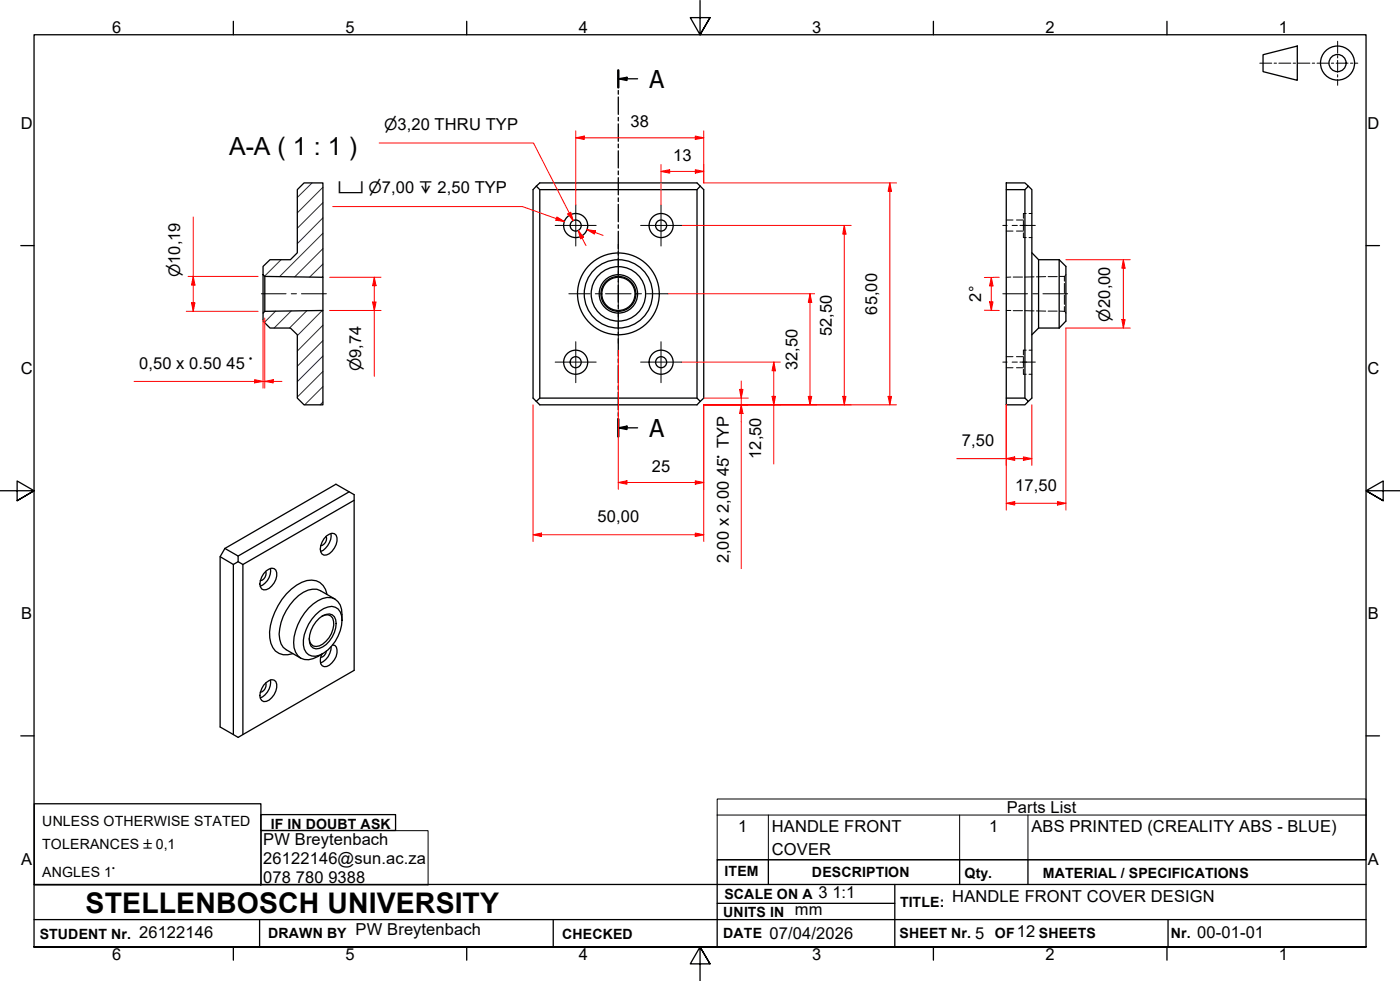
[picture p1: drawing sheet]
<svg xmlns="http://www.w3.org/2000/svg" width="410mm" height="287mm" viewBox="0 0 410 287" stroke-linecap="round" stroke-linejoin="round" font-family="sans-serif">
<!-- layer: Hatch -->
<g fill="none" stroke="#1e1e47" stroke-width=".29">
<path d="M91.4 53.5l-4.3 4.3M94.6 59.3l-7.5 7.5M94.6 54.8l-7.5 7.5M82.3 76l-4.8 4.8M94.6 77.3l-3.9 3.8M94.6 72.8l-8.3 8.2M94.6 68.3l-12.7 12.7M94.6 63.8l-7.5 7.5M80.7 91.1l-3.3 3.3M85.3 91l-5 5M89.9 90.9l-5.1 5.1M94.4 90.9l-7.3 7.3"/>
<path d="M94.6 99.7l-7.5 7.5M94.6 95.2l-7.5 7.6M94.6 117.7l-.9 .8M94.6 113.2l-5.4 5.3M94.6 108.7l-7.5 7.5M94.6 104.2l-7.5 7.5"/>
</g>
<!-- layer: Visible Edges(ISO) -->
<g fill="none" stroke="#000" stroke-width=".38">
<path d="M87.1 55.5l1.9-2h5.6v27.7l-17.1-.3-.5-.5v-2.4l2.1-2h5.9l2.1-2zM157 54.5l1.1-1h46l2 2v61l-2 2h-46l-2-2v-61zM157 54.5l1.1 1v61M158.1 55.5h46M205 54.5l-.9 1v61M294.6 53.5h5.5l1 1-1 1h-5.5zM294.6 55.5v61M300.1 55.5v61M301.1 54.5l1 1v61l-1 1M302.1 74l2 2M304.1 76v20M304.1 76h6"/>
<path d="M310.1 76l2 2v16l-2 2M310.1 76v20M77 91.6l.5-.5 17.1-.2v27.6h-5.6l-1.9-2v-18.5l-2.1-2h-5.9l-2.1-2zM77 80.4v11.2M77.5 80.9v10.2M94.6 81.2v9.7M304.1 96l-2 2M304.1 96h6M157 117.5l1.1-1h46l.9 1M294.6 116.5h5.5l1 1-1 1h-5.5zM95.4 157a1.96 1.96 0 0 1-1.5 2.7M95.6 156.9a1.8 1.8 0 0 1 2.8-.2 4.7 4.7 0 0 1-2.8 5.7 1.45 1.45 0 0 1-1.8-1.7 5.8 5.8 0 0 1 1.8-3.8z"/>
<path d="M96.9 156.2a5.2 5.2 0 0 1-3 5.2M102.2 144l-32.5 18.8M103.7 146.4l-32.6 18.8M65.8 160.5l32.6-18.8 5.3 3.1v51.4l-34 19.7-5.2-3.1v-49.8M65.8 160.5l-1.3 2.5 3.8 2.2 1.4-.8M65.8 160.5l3.9 2.3v1.6M68.3 165.2v49.8M69.7 164.4l1.4 .8v49.8M77.8 167.3a2.04 2.04 0 0 1-1.6 2.6M78 167.1a1.8 1.8 0 0 1 2.8-.2 4.5 4.5 0 0 1-3.6 5.8 1.98 1.98 0 0 1-.9-2.8l.3-1zM79.2 166.4a4.9 4.9 0 0 1-3 5.2M92.4 180a7.1 7.1 0 0 1 4.8-2.5 3.4 3.4 0 0 1 2.9 4.1 11.9 11.9 0 0 1-6.5 10.2 3.3 3.3 0 0 1-4.8-3 12.5 12.5 0 0 1 3.6-8.8z"/>
<path d="M95.8 174a4.8 4.8 0 0 0-7.4-3.6 18.2 18.2 0 0 0-9.4 16.3 4.8 4.8 0 0 0 6.7 4.6M98 175.3l-4.1-2.4a5.7 5.7 0 0 0-6.5 1.4 14.9 14.9 0 0 0-5.5 12.8l.4 1.4 .6 1 5.2 3.2M77.8 199.9a2.14 2.14 0 0 1-1.6 2.7M79.2 199a5 5 0 0 1-3 5.3M93.5 181a3.1 3.1 0 0 1 4.4-.5 7.1 7.1 0 0 1-2.4 8.2 3.1 3.1 0 0 1-4.4 .4 7.1 7.1 0 0 1 2.4-8.1zM94.2 180.4a2.08 2.08 0 0 1 2.2-.3 2.08 2.08 0 0 1 1.3 1.8 6.9 6.9 0 0 1-5.1 7.3 2.1 2.1 0 0 1-2-2.4M95.6 190.6a2.01 2.01 0 0 1-1.7 1.8M97 189.3a5.2 5.2 0 0 1-3.1 4.8M97.3 188.8a1.63 1.63 0 0 1 1.4 2.3 4.6 4.6 0 0 1-3.8 4 1.87 1.87 0 0 1-1-2.6l.3-1M100.1 181.6a6.5 6.5 0 0 0-2.1-6.3 4.9 4.9 0 0 0-4.9 .5 15.2 15.2 0 0 0-7 13.8 3.9 3.9 0 0 0 5.6 3.2l2.8-1.5M77.2 200.5a2.94 2.94 0 0 1 3.1-1.4 2.52 2.52 0 0 1 .5 3.2 4.4 4.4 0 0 1-3.6 3.1 2.02 2.02 0 0 1-.9-2.8z"/>
<circle cx="168.6" cy="66" r="1.62"/>
<circle cx="168.6" cy="66" r="3.5"/>
<circle cx="193.6" cy="66" r="1.62"/>
<circle cx="193.6" cy="66" r="3.5"/>
<circle cx="181.1" cy="86" r="12"/>
<circle cx="181.1" cy="86" r="10"/>
<circle cx="181.1" cy="86" r="8"/>
<circle cx="181.1" cy="86" r="5.1"/>
<circle cx="181.1" cy="86" r="5.6"/>
<circle cx="181.1" cy="86" r="4.9"/>
<circle cx="168.6" cy="106" r="1.62"/>
<circle cx="168.6" cy="106" r="3.5"/>
<circle cx="193.6" cy="106" r="1.62"/>
<circle cx="193.6" cy="106" r="3.5"/>
</g>
<!-- layer: Hidden Edges(ISO) -->
<g fill="none" stroke="#000" stroke-width=".29">
<path d="M294.6 67.6h2M294.6 64.4h2M297.6 67.6h2.1M297.6 64.4h2.1M299.7 64.6v2.9M299.7 68.1v1.4h.8M300.5 62.5h-.8v1.4M301.3 69.5h.8M301.3 62.5h.8M294.6 90.9h1.4M296 81.1l-1.4 .1M296.7 81.1h2.7"/>
<path d="M296.7 90.9h2.7M300 90.9l2.8 .1M302.8 81l-2.8 .1M303.5 91l2.7 .1M306.2 81h-2.7M306.9 81h2.7M306.9 91.1h2.7M310.3 80.9h1.4M310.3 91.1h1.4M311.7 82.9v2.8M311.7 86.4v2.7M311.7 89.7v1.4"/>
<path d="M311.7 91.1l.1 .2M311.8 80.8l-.1 1.5M312 91.5l.1 .1M312.1 80.4l-.1 .2M294.6 104.4h2M294.6 107.6h2M297.6 104.4h2.1M297.6 107.6h2.1M299.7 104.6v2.8M299.7 108.1v1.5h.8M300.5 102.5h-.8v1.4M301.3 109.6h.8"/>
<path d="M301.3 102.5h.8"/>
</g>
<!-- layer: Section View Lines(ISO) -->
<g fill="none" stroke="#000" stroke-width=".38">
<path d="M181 23.1l2.6-.5v1zM181 20.6v5M181 26.5v1.1M181 28.4v5.1M181 34.4v1M181 36.3v5.1M181 23.1h5.7M181 42.2v1.1M181 44.1v5.1M181 50.1v1M181 52v5M181 57.9v1.1"/>
<path d="M181 59.8v5.1M181 65.8v1M181 67.7v5.1M181 73.6v1.1M181 75.6v5M181 81.5v1.1M181 83.5v5M181 89.4v1M181 91.3v5M181 97.2v1M181 99.1v5.1M181 105v1.1"/>
<path d="M181 107v5M181 112.9v1.1M181 114.9v5M181 125.2l2.6-.5v1zM181 120.8v1.1M181 122.7v5.1M181 125.2h5.7"/>
</g>
<path d="M181 20.6v5M181 122.7v5.1" fill="none" stroke="#000" stroke-width=".7"/>
<path d="M181 23.1l2.6-.5v1zM181 125.2l2.6-.5v1z" fill="#000"/>
<!-- layer: Symbols(ISO) -->
<path d="M210 238.6v-4.7h190v4.7M210 238.6v13.1h190v-13.1M210 238.6h190M225 238.6v13.1M281 238.6v13.1M301 238.6v13.1M76.5 243.2h48.8v15.8h-48.8z" fill="none" stroke="#000" stroke-width=".29"/>
<!-- layer: Border_0 -->
<g fill="none" stroke="#000" stroke-width=".38">
<path d="M68.3 6.2v4M136.7 6.2v4M205 .1v10.1l-2.9-5h5.8l-2.9 5 2.9-5M273.3 6.2v4M341.7 6.2v4M6.1 71.9h3.9M400 71.9h3.9M0 143.7h10l-5-2.9v5.8l5-2.9-5 2.9M410 143.7h-10l5-2.9v5.8l-5-2.9 5 2.9M6.1 215.4h3.9M400 215.4h3.9M10 277.2v-267h390v267h-390h390"/>
<path d="M68.3 277.2v3.9M136.7 277.2v3.9M273.3 277.2v3.9M341.7 277.2v3.9M207.9 282.1l-2.9-4.9 2.9 4.9h-5.8l2.9-4.9v10"/>
</g>
<!-- layer: Sketch Geometry(ISO) -->
<g fill="none" stroke="#000" stroke-width=".38">
<path d="M369.8 16l10.1-2.5v10l-10.1-2.5zM10 235.3h66.4v23.7h-66.4zM76.4 238.5h39.4v4.6h-39.4zM10 258.9h390M225 251.7v7.2M262 258.9v18.3M281 251.7v7.2M301 251.7v7.2M400 251.7h-190v25.5M10 277.2h390M10 269.2h390M76 269.2v8"/>
<path d="M162 269.2v8M210 264.4h52M342 269.2v8"/>
<circle cx="391.6" cy="18.5" r="5"/>
<circle cx="391.6" cy="18.5" r="2.51"/>
</g>
<g fill="none" stroke="#000" stroke-width=".29">
<path d="M368.9 18.5h3.5M373.1 18.5h.7M374.5 18.5h3.5M378.7 18.5h.6M380 18.5h3.5M384.2 18.5h.7M385.6 18.5h3.5M389.8 18.5h.7M391.2 18.5h3.5M391.7 12.1v3.5M391.7 16.3v.7M391.7 17.7v3.5"/>
<path d="M395.4 18.5h.7M396.8 18.5h.8M391.7 21.9v.7M391.7 23.3v1.7"/>
</g>
<!-- layer: Dimensions(ISO) -->
<path d="M203.6 156.5h2.5" fill="none" stroke="#f00" stroke-width=".29"/>
<path d="M203.6 156l2.5 .5-2.5 .5z" fill="#f00"/>
<path d="M156.1 156.5h2.5M203.6 156l2.5 .5-2.5 .5z" fill="none" stroke="#f00" stroke-width=".29"/>
<path d="M156.1 156.5l2.5-.5v1z" fill="#f00"/>
<path d="M156.1 118.5v40M206.1 118.5v40M217 114v2.5M156.1 156.5l2.5-.5v1zM158.6 156.5h45" fill="none" stroke="#f00" stroke-width=".29"/>
<path d="M216.5 114h1.1l-.6 2.5z" fill="#f00"/>
<path d="M216.5 114h1.1l-.6 2.5zM217 118.5v2.5" fill="none" stroke="#f00" stroke-width=".29"/>
<path d="M217 118.5l.6 2.5h-1.1z" fill="#f00"/>
<path d="M206.1 118.5h13M206.1 116.5h13M217 118.5l.6 2.5h-1.1zM217 111.5v2.5M217 116.5v2M260.5 116v2.5M217 121v45.4" fill="none" stroke="#f00" stroke-width=".29"/>
<path d="M260 116h1l-.5 2.5z" fill="#f00"/>
<path d="M260.5 53.5v2.5M260 116h1l-.5 2.5z" fill="none" stroke="#f00" stroke-width=".29"/>
<path d="M260.5 53.5l.5 2.5h-1z" fill="#f00"/>
<path d="M206.1 53.5h56.4M260.5 53.5l.5 2.5h-1zM260.5 56v60M206.1 118.5h56.4M226.6 106v2.5" fill="none" stroke="#f00" stroke-width=".29"/>
<path d="M226.6 106l.5 2.5h-1z" fill="#f00"/>
<path d="M226.6 106l.5 2.5h-1zM226.6 116v2.5" fill="none" stroke="#f00" stroke-width=".29"/>
<path d="M226.1 116h1l-.5 2.5z" fill="#f00"/>
<path d="M237.2 86v2.5M199.6 106h28.9M206.1 118.5h22.5M226.1 116h1l-.5 2.5zM226.6 108.5v7.5M226.6 118.5v17.3" fill="none" stroke="#f00" stroke-width=".29"/>
<path d="M237.2 86l.5 2.5h-1z" fill="#f00"/>
<path d="M237.2 86l.5 2.5h-1zM237.2 116v2.5" fill="none" stroke="#f00" stroke-width=".29"/>
<path d="M236.7 116h1l-.5 2.5z" fill="#f00"/>
<path d="M247.2 66v2.5M195.6 86h42.9M237.2 88.5v27.5M206.1 118.5h33.1M236.7 116h1l-.5 2.5z" fill="none" stroke="#f00" stroke-width=".29"/>
<path d="M247.2 66l.5 2.5h-.9z" fill="#f00"/>
<path d="M247.2 66l.5 2.5h-.9zM247.2 116v2.5" fill="none" stroke="#f00" stroke-width=".29"/>
<path d="M246.8 116h.9l-.5 2.5z" fill="#f00"/>
<path d="M166.7 62.4l1.1 2.2M199.6 66h49.6M247.2 68.5v47.5M206.1 118.5h43.1M246.8 116h.9l-.5 2.5z" fill="none" stroke="#f00" stroke-width=".29"/>
<!-- layer: Centerline(ISO) -->
<g fill="none" stroke="#000" stroke-width=".29">
<path d="M293.6 66h1.3M296.4 66h1.5M298.6 66h4.5M299.4 66h1.2M76.5 86h7.3M85.3 86h1.5M88.3 86h7.3M293.6 86h7.3M302.4 86h1.4M305.4 86h7.2M293.6 106h1.3M296.4 106h1.5"/>
<path d="M298.6 106h4.5M299.4 106h1.2"/>
</g>
<!-- layer: Center Mark(ISO) -->
<g fill="none" stroke="#000" stroke-width=".29">
<path d="M162.6 66h12M168.6 60v12M181 71.5v6.3M181 79.3v1.5M187.6 66h12M193.5 60v12M166.6 86h6.2M174.3 86h1.5M177.3 86h7.5M181 82.2v7.5M181 91.3v1.5M181 94.2v6.3"/>
<path d="M186.3 86h1.5M189.3 86h6.3M162.6 106h12M168.6 100v12M187.6 106h12M193.5 100v12"/>
</g>
<!-- layer: Dimensions(ISO) -->
<path d="M166.2 62.6l.9-.5 .7 2.5z" fill="#f00"/>
<path d="M166.2 62.6l.9-.5 .7 2.5zM169.3 67.5l1.1 2.2" fill="none" stroke="#f00" stroke-width=".29"/>
<path d="M169.3 67.5l1.6 1.9-.9 .5z" fill="#f00"/>
<path d="M111 41.9h45.2l11.6 22.7M162.9 64l2.4 .8M169.3 67.5l1.6 1.9-.9 .5zM170.4 69.7l1.2 2.2" fill="none" stroke="#f00" stroke-width=".29"/>
<path d="M163.1 63.5l2.2 1.3-2.5-.3z" fill="#f00"/>
<path d="M163.1 63.5l2.2 1.3-2.5-.3zM171.8 67.2l2.4 .8" fill="none" stroke="#f00" stroke-width=".29"/>
<path d="M171.8 67.2l2.6 .4-.3 .9z" fill="#f00"/>
<path d="M97.4 60.5h55.6l12.3 4.3M171.8 67.2l2.6 .4-.3 .9zM174.2 68l2.4 .9M294.6 134.3h2.5" fill="none" stroke="#f00" stroke-width=".29"/>
<path d="M294.6 134.3l2.5-.6v1.1z" fill="#f00"/>
<path d="M294.6 134.3l2.5-.6v1.1zM299.7 134.3h2.4" fill="none" stroke="#f00" stroke-width=".29"/>
<path d="M299.7 133.7l2.4 .6-2.4 .5z" fill="#f00"/>
<path d="M294.6 118.5v17.7M302.1 118.5v17.7M280.2 134.3h14.4M297.1 134.3h2.6M299.7 133.7l2.4 .6-2.4 .5zM294.6 147.3h2.5" fill="none" stroke="#f00" stroke-width=".29"/>
<path d="M294.6 147.3l2.5-.5v1z" fill="#f00"/>
<path d="M294.6 147.3l2.5-.5v1zM309.6 147.3h2.5" fill="none" stroke="#f00" stroke-width=".29"/>
<path d="M309.6 146.8l2.5 .5-2.5 .5z" fill="#f00"/>
<path d="M328.9 76v2.5M312.1 96v53.3M294.6 118.5v30.8M297.1 147.3h12.5M309.6 146.8l2.5 .5-2.5 .5z" fill="none" stroke="#f00" stroke-width=".29"/>
<path d="M328.9 76l.5 2.5h-.9z" fill="#f00"/>
<path d="M328.9 76l.5 2.5h-.9zM328.9 93.5v2.5" fill="none" stroke="#f00" stroke-width=".29"/>
<path d="M328.5 93.5h.9l-.5 2.5z" fill="#f00"/>
<path d="M312.1 76h18.9M328.9 78.5v15M56.6 80.9v2.6M312.1 96h18.9M328.5 93.5h.9l-.5 2.5z" fill="none" stroke="#f00" stroke-width=".29"/>
<path d="M56.6 80.9l.5 2.6h-1z" fill="#f00"/>
<path d="M56.6 80.9l.5 2.6h-1zM56.6 88.6v2.5" fill="none" stroke="#f00" stroke-width=".29"/>
<path d="M56.1 88.6h1l-.5 2.5z" fill="#f00"/>
<path d="M56.6 63.5v17.4M54.5 91.1h21.1M55.1 80.9h20.5M56.1 88.6h1l-.5 2.5zM56.6 83.5v5.1M109.6 81.2v2.4" fill="none" stroke="#f00" stroke-width=".29"/>
<path d="M109.6 81.2l.5 2.4h-1z" fill="#f00"/>
<path d="M109.6 81.2l.5 2.4h-1zM109.6 88.4v2.5" fill="none" stroke="#f00" stroke-width=".29"/>
<path d="M109.1 88.4h1l-.5 2.5z" fill="#f00"/>
<path d="M96.5 90.9h15.1M96.5 81.2h15.1M109.1 88.4h1l-.5 2.5zM109.6 83.6v4.8M109.6 90.9v19.3M77.5 111.6h2.5" fill="none" stroke="#f00" stroke-width=".29"/>
<path d="M77.5 111.6l2.5-.5v1z" fill="#f00"/>
<path d="M74.5 111.6h2.5M77.5 111.6l2.5-.5v1z" fill="none" stroke="#f00" stroke-width=".29"/>
<path d="M74.5 111.1l2.5 .5-2.5 .5z" fill="#f00"/>
<path d="M77 93.6v20M77.5 93.1v20.5M290.3 81.2v2.5M39.2 111.6h35.3M74.5 111.1l2.5 .5-2.5 .5zM77 111.6h.5M80 111.6h2.5" fill="none" stroke="#f00" stroke-width=".29"/>
<path d="M290.3 81.2l.5 2.5h-1z" fill="#f00"/>
<path d="M290.3 81.2l.5 2.5h-1zM290.3 88.3v2.5" fill="none" stroke="#f00" stroke-width=".29"/>
<path d="M289.8 88.3h1l-.5 2.5z" fill="#f00"/>
<path d="M203.6 50.2h2.5M288.2 90.8l4.4 .1M289.8 88.3h1l-.5 2.5zM290.3 83.7v4.6M292.6 81.2h-4.4" fill="none" stroke="#f00" stroke-width=".29"/>
<path d="M203.6 49.7l2.5 .5-2.5 .5z" fill="#f00"/>
<path d="M193.5 50.2h2.6M203.6 49.7l2.5 .5-2.5 .5z" fill="none" stroke="#f00" stroke-width=".29"/>
<path d="M193.5 50.2l2.6-.5v1z" fill="#f00"/>
<path d="M193.5 50.2l2.6-.5v1zM193.5 48.1v11.9M196.1 50.2h7.5M203.6 40.3h2.5M206.1 48.1v5.4" fill="none" stroke="#f00" stroke-width=".29"/>
<path d="M203.6 39.8l2.5 .5-2.5 .5z" fill="#f00"/>
<path d="M203.6 39.8l2.5 .5-2.5 .5zM168.6 40.3h2.5" fill="none" stroke="#f00" stroke-width=".29"/>
<path d="M168.6 40.3l2.5-.5v1z" fill="#f00"/>
<path d="M168.6 38.3v21.7M206.1 38.3v15.2M168.6 40.3l2.5-.5v1zM171.1 40.3h32.5M203.6 141.2h2.5" fill="none" stroke="#f00" stroke-width=".29"/>
<path d="M203.6 140.7l2.5 .5-2.5 .5z" fill="#f00"/>
<path d="M181 141.2h2.6M203.6 140.7l2.5 .5-2.5 .5z" fill="none" stroke="#f00" stroke-width=".29"/>
<path d="M181 141.2l2.6-.5v1z" fill="#f00"/>
<path d="M181 102.5v40.8M206.1 118.5v24.8M181 141.2l2.6-.5v1zM183.6 141.2h20" fill="none" stroke="#f00" stroke-width=".29"/>
<text font-size="8.3" x="25.1" y="267.2">STELLENBOSCH UNIVERSITY</text>
<text font-size="7.3" x="67.1" y="45.5">A-A ( 1 : 1 )</text>
<g font-size="7.2">
<text x="190.2" y="25.7">A</text>
<text x="190.2" y="127.8">A</text>
</g>
<g font-size="4.8">
<text x="32.8" y="9.7">6</text>
<text x="101.2" y="9.7">5</text>
<text x="169.5" y="9.7">4</text>
<text x="237.8" y="9.7">3</text>
<text x="306.1" y="9.7">2</text>
<text x="374.5" y="9.7">1</text>
<text x="6.1" y="37.8">D</text>
<text x="184.6" y="37.3">38</text>
<text x="400.4" y="37.8">D</text>
<text x="197.1" y="47.1">13</text>
<text x="287.3" y="88.3" transform="rotate(-90 287.3 88.3)">2°</text>
<text x="256.9" y="92.2" transform="rotate(-90 256.9 92.2)">65,00</text>
<text x="243.5" y="98.4" transform="rotate(-90 243.5 98.4)">52,50</text>
<text x="40.8" y="107.9">0,50 x 0.50</text>
<text x="66.3" y="107.9">45 °</text>
<text x="6.1" y="109.6">C</text>
<text x="233.5" y="108.4" transform="rotate(-90 233.5 108.4)">32,50</text>
<text x="400.4" y="109.6">C</text>
<text x="281.6" y="130.6">7,50</text>
<text x="222.9" y="134.4" transform="rotate(-90 222.9 134.4)">12,50</text>
<text x="190.8" y="138.2">25</text>
<text x="213.4" y="139.4" transform="rotate(-90 213.4 139.4)">45° TYP</text>
<text x="297.2" y="143.7">17,50</text>
<text x="174.9" y="152.8">50,00</text>
<text x="213.4" y="164.9" transform="rotate(-90 213.4 164.9)">2,00 x 2,00</text>
<text x="6.2" y="181.3">B</text>
<text x="400.5" y="181.3">B</text>
<text x="294.8" y="238">Parts List</text>
<text x="216.2" y="243.6">1</text>
<text x="226" y="243.7">HANDLE FRONT</text>
<text x="289.6" y="243.6">1</text>
<text x="302" y="243.7">ABS PRINTED (CREALITY ABS - BLUE)</text>
<text x="77.1" y="247.3">PW Breytenbach</text>
<text x="226" y="250.2">COVER</text>
<text x="6.2" y="253.1">A</text>
<text x="77.1" y="252.8">26122146@sun.ac.za</text>
<text x="400.5" y="253.1">A</text>
<text x="77.1" y="258.3">078</text>
<text x="86.6" y="258.3">780</text>
<text x="96.1" y="258.3">9388</text>
<text x="239.6" y="262.9">3</text>
<text x="243.7" y="262.9">1:1</text>
<text x="232.7" y="268">mm</text>
<text x="278.8" y="264.1">HANDLE FRONT COVER DESIGN</text>
<text x="40.8" y="274.5">26122146</text>
<text x="104.1" y="273.6">PW Breytenbach</text>
<text x="225.4" y="274.8">07/04/2026</text>
<text x="285.5" y="274.9">5</text>
<text x="297.7" y="274.1">12</text>
<text x="350.6" y="274.5">00-01-01</text>
<text x="32.8" y="281.1">6</text>
<text x="101.2" y="281.1">5</text>
<text x="169.5" y="281.1">4</text>
<text x="237.8" y="281.1">3</text>
<text x="306.1" y="281.1">2</text>
<text x="374.5" y="281.1">1</text>
</g>
<g font-size="4.6">
<text x="112.5" y="38">⌀3,20 THRU TYP</text>
<text x="98.9" y="56.6">⌴ ⌀7,00 ↧ 2,50 TYP</text>
<text x="52.7" y="81.2" transform="rotate(-90 52.7 81.2)">⌀10,19</text>
<text x="325.1" y="94.1" transform="rotate(-90 325.1 94.1)">⌀20,00</text>
<text x="105.7" y="108.7" transform="rotate(-90 105.7 108.7)">⌀9,74</text>
</g>
<g font-size="4.1">
<text x="12.4" y="241.7">UNLESS OTHERWISE STATED</text>
<text x="79.3" y="242.6">IF IN DOUBT ASK</text>
<text x="12.4" y="248.6">TOLERANCES ±0,1</text>
<text x="12.4" y="256.7">ANGLES 1°</text>
<text x="212.2" y="256.5">ITEM</text>
<text x="237.7" y="256.7">DESCRIPTION</text>
<text x="282.4" y="256.9">Qty.</text>
<text x="305.4" y="256.9">MATERIAL / SPECIFICATIONS</text>
<text x="212.1" y="263">SCALE ON A</text>
<text x="211.8" y="268.4">UNITS IN</text>
<text x="263.5" y="265.6">TITLE:</text>
<text x="11.6" y="274.8">STUDENT Nr.</text>
<text x="78.5" y="274.6">DRAWN BY</text>
<text x="164.6" y="274.8">CHECKED</text>
<text x="211.8" y="274.6">DATE</text>
<text x="263.4" y="274.6">SHEET Nr.</text>
<text x="291.3" y="274.6">OF</text>
<text x="304.2" y="274.6">SHEETS</text>
<text x="342.8" y="274.5">Nr.</text>
</g>
</svg>
